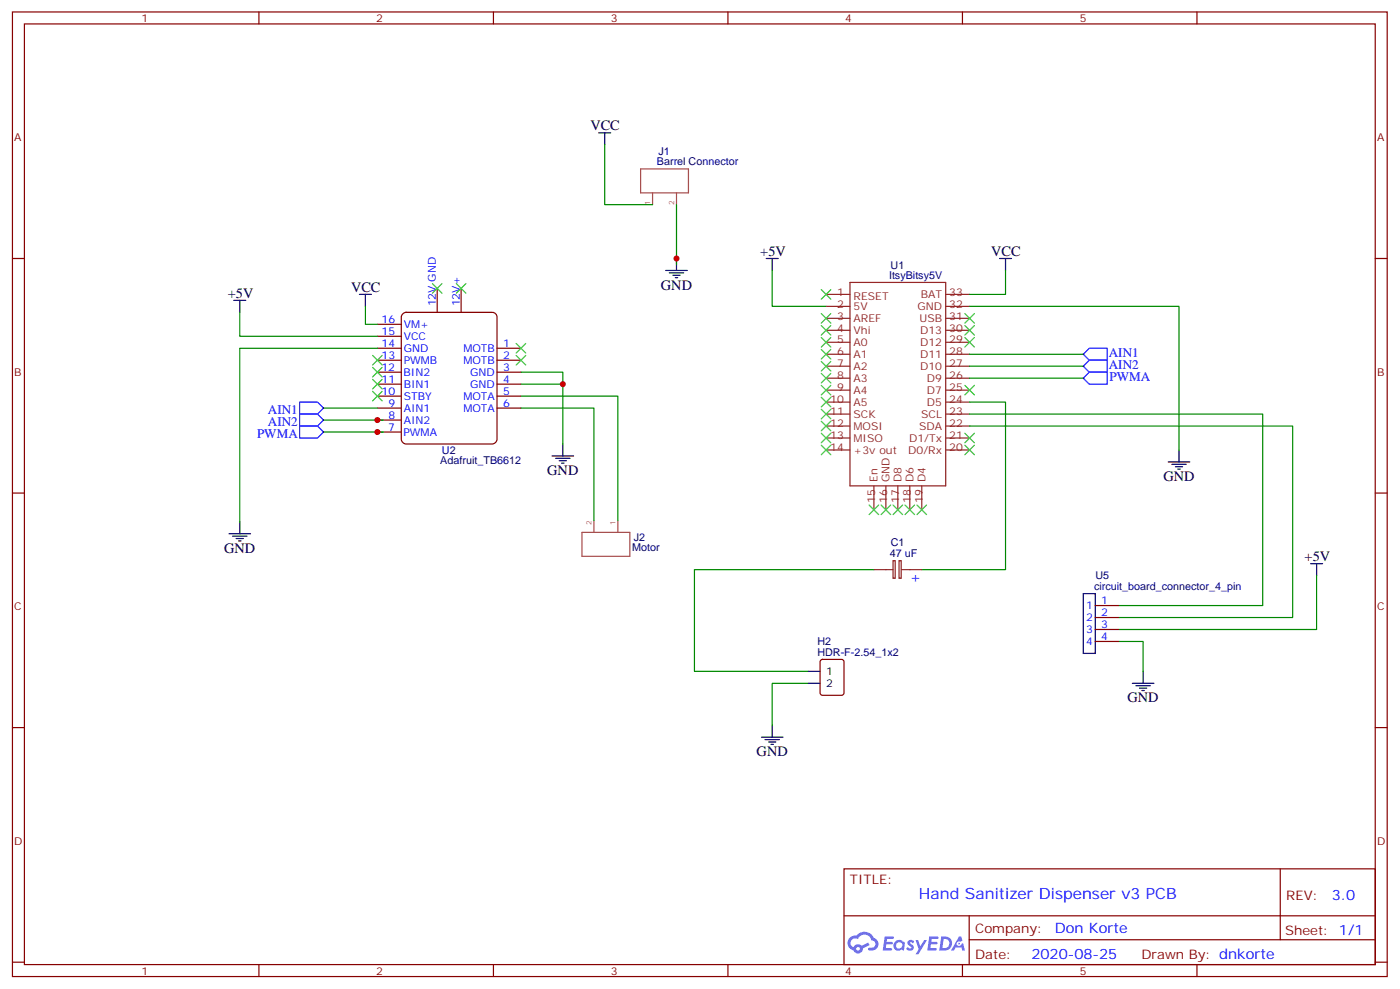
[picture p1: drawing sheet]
<svg xmlns="http://www.w3.org/2000/svg" width="413mm" height="292mm" viewBox="0 0 413 292" stroke-linecap="round" stroke-linejoin="round" font-family="sans-serif">
<g fill="none" stroke="#870000" stroke-width=".35">
<path d="M3.7 3.5h405.3v284.4h-405.3zM7.2 7.1h398.3v277.2h-398.3zM76.3 3.5v3.6M145.5 3.5v3.6M214.6 3.5v3.6M283.8 3.5v3.6M352.9 3.5v3.6M3.7 76.2h3.5M405.5 76.2h3.5M3.7 145.3h3.5M405.5 145.3h3.5M3.7 214.5h3.5"/>
<path d="M405.5 214.5h3.5M248.8 256.1h156.7v28.2h-156.7zM377.5 256.1v20.9M248.9 270h156.5M285.8 277h119.6M285.8 270v14.1M3.7 283.6h3.5M76.3 284.3v3.6M145.5 284.3v3.6M214.6 284.3v3.6M283.8 284.3v3.6M352.9 284.3v3.6"/>
<path d="M405.5 283.6h3.5"/>
</g>
<g fill="#5487ff">
<path d="M267.8 277.3a1.22 1.22 0 0 1 1.8 .3l-.4 .5a.47 .47 0 0 0-.4-.4 .47 .47 0 0 0-.5 .2l.2 .3a1.14 1.14 0 0 1 .8 1.7 1.14 1.14 0 0 1-2 0l-.2-.2 .5-.5 .7 .4a.29 .29 0 0 0 .4-.3 .29 .29 0 0 0-.3-.3 1.04 1.04 0 0 1-.6-1.7z"/>
<path d="M260.8 276h2.4l.3 .2-.1 .5-1.8 .1-.2 .8h1.6l.3 .4-.4 .4h-1.6l-.1 1.1h1.7l.2 .3-.2 .3-2.7 .1z"/>
<path d="M274 276h2.3l.4 .2-.2 .5-1.8 .1-.1 .8h1.5l.3 .4-.3 .4h-1.6l-.2 1.1h1.7l.2 .3-.2 .3-2.6 .1z"/>
<path d="M282.7 276.1h.7l.4 1.2-.6 .3a.69 .69 0 0 0-1.1 .3 .69 .69 0 0 0 .5 1 .69 .69 0 0 0 .9-.7l.4-.2 .6 2.2h-.8l-.2-.9h-1.7l-.5 .9h-.9z"/>
<path d="M270 277.1h.7l.7 1.8 1.1-1.8h.8l-2.5 4.2h-.9l1-1.5z"/>
<path d="M277.5 276.1l-.6 4.1h1.4a2.11 2.11 0 0 0 2.4-2.1 2.11 2.11 0 0 0-2.5-2zM278.2 276.8a1.39 1.39 0 0 1 1.7 1.4 1.39 1.39 0 0 1-1.8 1.3h-.2z"/>
<path d="M263.8 277.7a1.54 1.54 0 0 0 0 2.1 1.54 1.54 0 0 0 2.1 .2l.6 .2 .3-2.3-.1-.2-.5-.1a1.49 1.49 0 0 0-2.4 .1zM264.1 278.7a.95 .95 0 0 1 1.9 0 .95 .95 0 0 1-1.9 0z"/>
<path d="M250.6 276.4a2.18 2.18 0 0 0 1 3.7 1.44 1.44 0 0 0 1.7 1 1.44 1.44 0 0 0 1.1-1.5l2-1-.4-.8-1.9 1a1.47 1.47 0 0 0-2.5 .4 1.39 1.39 0 0 1-.6-1.9 1.39 1.39 0 0 1 2-.5 2.12 2.12 0 0 1 2.1-1.3 2.12 2.12 0 0 1 1.9 1.7 1.14 1.14 0 0 1 1.1 1.4 1.14 1.14 0 0 1-1.6 .8 .43 .43 0 0 0-.6 .3 .43 .43 0 0 0 .4 .5 1.98 1.98 0 0 0 2.6-1.2 1.98 1.98 0 0 0-1.3-2.5 3.1 3.1 0 0 0-5.2-.7l-.9 .1zM252.4 279.7a.55 .55 0 0 1 1.1 0 .55 .55 0 0 1-1.1 0z"/>
<circle cx="282.8" cy="278.1" r=".26"/>
</g>
<g fill="none" stroke="#8c2424" stroke-width=".35">
<path d="M243.6 97.4h7M243.6 93.8h7M243.6 90.3h7M243.6 86.8h7M250.6 83.3h28.2v59.9h-28.2zM278.8 97.4h7.1M278.8 93.8h7.1M278.8 90.3h7.1M278.8 86.8h7.1M243.6 100.9h7M243.6 104.4h7M243.6 107.9h7"/>
<path d="M243.6 111.5h7M243.6 115h7M243.6 118.5h7M278.8 100.9h7.1M278.8 104.4h7.1M278.8 107.9h7.1M278.8 111.5h7.1M278.8 115h7.1M278.8 118.5h7.1M243.6 122.1h7M243.6 125.6h7M243.6 129.1h7"/>
<path d="M243.6 132.6h7M278.8 122.1h7.1M278.8 125.6h7.1M278.8 129.1h7.1M278.8 132.6h7.1M257.7 143.2v7.1M261.2 143.2v7.1M264.7 143.2v7.1M268.3 143.2v7.1M271.8 143.2v7.1"/>
</g>
<path d="M118.6 92.7l1.1-.6h25.4a1.41 1.41 0 0 1 1.4 1.4v36a1.51 1.51 0 0 1-1.4 1.4h-25.4a1.51 1.51 0 0 1-1.4-1.4v-36z" fill="#fff" stroke="#800000" stroke-width=".35"/>
<g fill="none" stroke="#870000" stroke-width=".35">
<path d="M111.3 99.1h7M111.3 95.6h7M128.9 85v7.1M136 85v7.1M111.3 102.7h7M111.3 106.2h7M111.3 109.7h7M111.3 113.2h7M111.3 116.8h7M146.5 102.7h7.1M146.5 106.2h7.1M146.5 109.7h7.1"/>
<path d="M146.5 113.2h7.1M146.5 116.8h7.1M111.3 127.4h7M111.3 123.8h7M111.3 120.3h7M146.5 120.3h7.1M322.9 178.5h7.1M242 194.6l.5-.2h5.6l.7 .4v9.5l-.4 .6-5.9 .1-.7-.5v-9.4zM322.9 182h7.1M322.9 185.6h7.1M322.9 189.1h7.1"/>
</g>
<g fill="none" stroke="#000" stroke-width=".35">
<path d="M176.5 39.2h3.6M178.3 39.2v3.5M196.3 79.7h6.3M199.5 76.2v3.5M225.9 76.2h3.5M227.7 76.2v3.5M294.7 76.2h3.5M296.5 76.2v3.5M68.9 88.5h3.6M70.7 88.5v3.6M106 86.8h3.5M107.7 86.8v3.5"/>
<path d="M197.3 80.4h4.3M198.4 81.1h2.1M199.1 81.8h.7M162.8 134.4h6.3M163.8 135.1h4.3M164.9 135.8h2.1M165.6 136.5h.7M165.9 130.9v3.5M344.5 136.2h6.3M345.5 136.9h4.2M346.6 137.6h2.1M347.3 138.3h.7"/>
<path d="M347.6 132.6v3.6M67.5 157.3h6.4M68.6 158h4.2M69.6 158.8h2.2M70.3 159.5h.7M70.7 153.8v3.5M319.4 175h3.5v17.6h-3.5zM386.4 166.2h3.6M388.2 166.2v3.5M238.3 197.9h3.5M337 197.9v3.5M224.5 217.3h6.4"/>
<path d="M225.6 218h4.2M226.6 218.7h2.1M227.3 219.4h.7M227.7 213.8v3.5M238.3 201.4h3.5M333.9 201.4h6.3M334.9 202.1h4.3M336 202.8h2.1M336.7 203.6h.7"/>
</g>
<path d="M188.9 49.8h14.1v7.1h-14.1zM192.4 56.9v3.4M199.5 56.9v3.4M171.6 156.9h14.1v7.1h-14.1zM175.1 153.5v3.4M182.2 153.5v3.4" fill="none" stroke="#a64a4a" stroke-width=".35"/>
<g fill="none" stroke="#008700" stroke-width=".35">
<path d="M178.3 42.7v17.6h14.1M199.5 60.3v17.7M227.7 79.7v10.6h15.9M296.5 79.7v7.1h-10.6M70.7 92.1v7h40.6M107.7 90.3v5.3h3.6M285.9 90.3h61.7v42.3M111.3 102.7h-40.6v51.1M153.6 109.7h12.3v21.2M153.6 116.8h28.6v36.7M153.6 113.2h12.3M285.9 118.5h10.6v49.4h-24.7"/>
<path d="M285.9 111.5h33.5M285.9 107.9h33.5M285.9 104.4h33.5M95.4 127.4h17.6M95.4 123.8h17.6M95.4 120.3h15.9M153.6 120.3h21.5v33.2M285.9 125.6h95.2v56.4h-51.1M285.9 122.1h86.4v56.4h-42.3M257.7 167.9h-52.9v30h33.5M388.2 169.7v15.9h-58.2M330 189.1h7v8.8"/>
<path d="M238.3 201.4h-10.6v12.4"/>
</g>
<path d="M88.3 118.5h5.3l1.8 1.8-1.8 1.8h-5.3zM321.2 109.7h5.3v3.5h-5.3l-1.8-1.7zM321.2 106.2h5.3v3.5h-5.3l-1.8-1.8zM321.2 102.7h5.3v3.5h-5.3l-1.8-1.8zM88.3 125.6h5.3l1.8 1.8-1.8 1.7h-5.3zM88.3 122.1h5.3l1.8 1.7-1.8 1.8h-5.3z" fill="none" stroke="#00f" stroke-width=".35"/>
<g fill="none" stroke="#3c3" stroke-width=".35">
<path d="M127.5 83.6l2.8 2.8M130.3 83.6l-2.8 2.8M134.5 83.6l2.9 2.8M137.4 83.6l-2.9 2.8M242.1 85.4l2.9 2.8M242.1 92.4l2.9 2.8M242.1 96l2.9 2.8M242.1 99.5l2.9 2.8M245 85.4l-2.9 2.8M245 92.4l-2.9 2.8M245 96l-2.9 2.8M245 99.5l-2.9 2.8"/>
<path d="M284.5 99.5l2.8 2.8M284.5 96l2.8 2.8M284.5 92.4l2.8 2.8M287.3 99.5l-2.8 2.8M287.3 96l-2.8 2.8M287.3 92.4l-2.8 2.8M109.9 104.8l2.8 2.8M109.9 108.3l2.8 2.8M109.9 111.8l2.8 2.9M109.9 115.4l2.8 2.8M112.7 104.8l-2.8 2.8M112.7 108.3l-2.8 2.8"/>
<path d="M112.7 111.8l-2.8 2.9M112.7 115.4l-2.8 2.8M152.2 101.2l2.8 2.9M152.2 104.8l2.8 2.8M155 101.2l-2.8 2.9M155 104.8l-2.8 2.8M242.1 103l2.9 2.8M242.1 106.5l2.9 2.9M242.1 110.1l2.9 2.8M242.1 113.6l2.9 2.8M242.1 117.1l2.9 2.8M245 103l-2.9 2.8"/>
<path d="M245 106.5l-2.9 2.9M245 110.1l-2.9 2.8M245 113.6l-2.9 2.8M245 117.1l-2.9 2.8M284.5 113.6l2.8 2.8M287.3 113.6l-2.8 2.8M242.1 120.7l2.9 2.8M242.1 124.2l2.9 2.8M242.1 127.7l2.9 2.8M242.1 131.2l2.9 2.9M245 120.7l-2.9 2.8M245 124.2l-2.9 2.8"/>
<path d="M245 127.7l-2.9 2.8M245 131.2l-2.9 2.9M284.5 131.2l2.8 2.9M284.5 127.7l2.8 2.8M287.3 127.7l-2.8 2.8M287.3 131.2l-2.8 2.9M256.3 148.9l2.8 2.8M259.1 148.9l-2.8 2.8M259.8 148.9l2.8 2.8M262.6 148.9l-2.8 2.8M263.3 148.9l2.8 2.8M266.1 148.9l-2.8 2.8"/>
<path d="M266.8 148.9l2.9 2.8M269.7 148.9l-2.9 2.8M270.4 148.9l2.8 2.8M273.2 148.9l-2.8 2.8"/>
</g>
<path d="M257.7 167.9h5.6M263.3 165.3h.6v5.2h-.6zM265.1 165.3h.6v5.2h-.6zM265.8 167.9h6" fill="none" stroke="#8c2424" stroke-width=".35"/>
<g fill="#c00">
<circle cx="199.5" cy="76.2" r=".88"/>
<circle cx="111.3" cy="123.8" r=".88"/>
<circle cx="111.3" cy="127.4" r=".88"/>
<circle cx="165.9" cy="113.2" r=".88"/>
</g>
<text font-size="4.6" fill="#00f" x="270.9" y="265.1">Hand Sanitizer Dispenser v3 PCB</text>
<g font-size="4.2">
<text x="174.1" y="38.5">VCC</text>
<text x="224.2" y="75.5">+5V</text>
<text x="292.2" y="75.5">VCC</text>
<text x="67.2" y="87.8">+5V</text>
<text x="103.5" y="86.1">VCC</text>
<text x="194.9" y="85.4">GND</text>
<text x="161.4" y="140.1">GND</text>
<text x="343" y="141.8">GND</text>
<text x="66.1" y="163">GND</text>
<text x="384.7" y="165.5">+5V</text>
<text x="332.5" y="207.1">GND</text>
<text x="223.1" y="223">GND</text>
</g>
<g font-size="4.2" fill="#00f">
<text x="268.3" y="171.5">+</text>
<text x="392.6" y="265.4">3.0</text>
<text x="311" y="274.9">Don Korte</text>
<text x="304.1" y="282.7">2020-08-25</text>
</g>
<g font-size="3.9" fill="#00f">
<text x="326.9" y="105.2">AIN1</text>
<text x="326.9" y="108.7">AIN2</text>
<text x="327.1" y="112.2">PWMA</text>
<text x="79" y="125.6">AIN2</text>
<text x="79" y="122.1">AIN1</text>
<text x="75.8" y="129.1">PWMA</text>
</g>
<g font-size="3.9" fill="#800">
<text x="250.6" y="260.7">TITLE:</text>
<text x="379.2" y="265.4">REV:</text>
<text x="287.5" y="274.9">Company:</text>
<text x="378.9" y="275.5">Sheet: 1/1</text>
<text x="287.5" y="282.6">Date:</text>
<text x="336.6" y="282.7">Drawn By: dnkorte</text>
</g>
<g font-size="3.2" fill="#800">
<text x="41.8" y="6.5">1</text>
<text x="110.9" y="6.5">2</text>
<text x="180.1" y="6.5">3</text>
<text x="249.2" y="6.5">4</text>
<text x="318.3" y="6.5">5</text>
<text x="4.2" y="41.6">A</text>
<text x="406" y="41.6">A</text>
<text x="4.2" y="110.8">B</text>
<text x="406" y="110.8">B</text>
<text x="4.2" y="179.9">C</text>
<text x="406" y="179.9">C</text>
<text x="4.2" y="249.1">D</text>
<text x="406" y="249.1">D</text>
<text x="41.8" y="287.3">1</text>
<text x="110.9" y="287.3">2</text>
<text x="180.1" y="287.3">3</text>
<text x="249.2" y="287.3">4</text>
<text x="318.3" y="287.3">5</text>
</g>
<g font-size="3.2" fill="#000080">
<text x="194.2" y="45.8">J1</text>
<text x="193.7" y="48.7">Barrel Connector</text>
<text x="262.1" y="82.2">ItsyBitsy5V</text>
<text x="262.6" y="79.3">U1</text>
<text x="129.8" y="136.6">Adafruit_TB6612</text>
<text x="130.3" y="133.7">U2</text>
<text x="186.9" y="159.5">J2</text>
<text x="262.7" y="161">C1</text>
<text x="186.4" y="162.5">Motor</text>
<text x="262.4" y="164.2">47 uF</text>
<text x="322.6" y="173.9">circuit_board_connector_4_pin</text>
<text x="323" y="170.7">U5</text>
<text x="241" y="190.1">H2</text>
<text x="241" y="193.3">HDR-F-2.54_1x2</text>
</g>
<g font-size="3.2" fill="#8d2323">
<text x="246.8" y="87.1">1</text>
<text x="251.7" y="88.5">RESET</text>
<text x="271.5" y="87.8">BAT</text>
<text x="279.9" y="87.1">33</text>
<text x="246.8" y="94.2">3</text>
<text x="246.8" y="90.7">2</text>
<text x="251.7" y="94.9">AREF</text>
<text x="251.7" y="91.4">5V</text>
<text x="270.5" y="91.4">GND</text>
<text x="271.1" y="94.9">USB</text>
<text x="279.9" y="90.7">32</text>
<text x="279.9" y="94.2">31</text>
<text x="246.8" y="101.2">5</text>
<text x="246.8" y="97.7">4</text>
<text x="251.7" y="102">A0</text>
<text x="251.7" y="98.4">Vhi</text>
<text x="271.3" y="102">D12</text>
<text x="271.3" y="98.4">D13</text>
<text x="279.9" y="101.2">29</text>
<text x="279.9" y="97.7">30</text>
<text x="246.8" y="104.8">6</text>
<text x="251.7" y="105.5">A1</text>
<text x="271.3" y="105.5">D11</text>
<text x="279.9" y="104.8">28</text>
<text x="246.8" y="108.3">7</text>
<text x="246.8" y="111.8">8</text>
<text x="251.7" y="109">A2</text>
<text x="251.7" y="112.5">A3</text>
<text x="271.3" y="109">D10</text>
<text x="273.3" y="112.5">D9</text>
<text x="279.9" y="108.3">27</text>
<text x="279.9" y="111.8">26</text>
<text x="244.8" y="118.9">10</text>
<text x="246.8" y="115.4">9</text>
<text x="251.7" y="116.1">A4</text>
<text x="251.7" y="119.6">A5</text>
<text x="273.3" y="119.6">D5</text>
<text x="273.3" y="116.1">D7</text>
<text x="279.9" y="118.9">24</text>
<text x="279.9" y="115.4">25</text>
<text x="244.8" y="122.4">11</text>
<text x="244.8" y="125.9">12</text>
<text x="251.7" y="123.1">SCK</text>
<text x="271.6" y="123.1">SCL</text>
<text x="279.9" y="122.4">23</text>
<text x="279.9" y="125.9">22</text>
<text x="244.8" y="129.5">13</text>
<text x="251.7" y="126.6">MOSI</text>
<text x="251.7" y="130.2">MISO</text>
<text x="268" y="130.2">D1/Tx</text>
<text x="271" y="126.6">SDA</text>
<text x="279.9" y="129.5">21</text>
<text x="244.8" y="133">14</text>
<text x="251.7" y="133.7">+3v out</text>
<text x="267.8" y="133.7">D0/Rx</text>
<text x="279.9" y="133">20</text>
<text x="258.7" y="142.2" transform="rotate(-90 258.7 142.2)">En</text>
<text x="262.3" y="142.2" transform="rotate(-90 262.3 142.2)">GND</text>
<text x="265.8" y="142.2" transform="rotate(-90 265.8 142.2)">D8</text>
<text x="269.3" y="142.2" transform="rotate(-90 269.3 142.2)">D6</text>
<text x="272.8" y="142.2" transform="rotate(-90 272.8 142.2)">D4</text>
<text x="258" y="148.3" transform="rotate(-90 258 148.3)">15</text>
<text x="261.5" y="148.3" transform="rotate(-90 261.5 148.3)">16</text>
<text x="265.1" y="148.3" transform="rotate(-90 265.1 148.3)">17</text>
<text x="268.6" y="148.3" transform="rotate(-90 268.6 148.3)">18</text>
<text x="272.1" y="148.3" transform="rotate(-90 272.1 148.3)">19</text>
</g>
<g font-size="3.2" fill="#00f">
<text x="112.5" y="95.2">16</text>
<text x="128.6" y="90.3" transform="rotate(-90 128.6 90.3)">12V GND</text>
<text x="135.6" y="90.3" transform="rotate(-90 135.6 90.3)">12V+</text>
<text x="112.5" y="98.8">15</text>
<text x="119" y="100.2">VCC</text>
<text x="119" y="96.7">VM+</text>
<text x="112.5" y="105.8">13</text>
<text x="112.5" y="102.3">14</text>
<text x="119" y="107.2">PWMB</text>
<text x="119" y="103.7">GND</text>
<text x="136.6" y="103.8">MOTB</text>
<text x="136.6" y="107.2">MOTB</text>
<text x="148.4" y="102.3">1</text>
<text x="148.4" y="105.8">2</text>
<text x="112.5" y="109.4">12</text>
<text x="112.5" y="112.9">11</text>
<text x="119" y="110.8">BIN2</text>
<text x="138.6" y="110.8">GND</text>
<text x="148.4" y="109.4">3</text>
<text x="148.4" y="112.9">4</text>
<text x="112.5" y="116.4">10</text>
<text x="114.5" y="119.9">9</text>
<text x="119" y="117.8">STBY</text>
<text x="119" y="114.3">BIN1</text>
<text x="136.6" y="117.8">MOTA</text>
<text x="138.6" y="114.3">GND</text>
<text x="148.4" y="116.4">5</text>
<text x="148.4" y="119.9">6</text>
<text x="114.5" y="123.5">8</text>
<text x="119" y="124.9">AIN2</text>
<text x="119" y="121.4">AIN1</text>
<text x="136.6" y="121.3">MOTA</text>
<text x="114.5" y="127">7</text>
<text x="119" y="128.4">PWMA</text>
<text x="320.2" y="179.6">1</text>
<text x="324.7" y="178.2">1</text>
<text x="320.2" y="183.1">2</text>
<text x="324.7" y="181.7">2</text>
<text x="324.7" y="185.2">3</text>
<text x="320.2" y="186.6">3</text>
<text x="320.2" y="190.1">4</text>
<text x="324.7" y="188.7">4</text>
</g>
<g font-size="3.2">
<text x="243.6" y="199">1</text>
<text x="243.6" y="202.5">2</text>
</g>
<g font-size="2.1" fill="#a54b4b">
<text x="191.7" y="60.3" transform="rotate(-90 191.7 60.3)">1</text>
<text x="198.8" y="60.3" transform="rotate(-90 198.8 60.3)">2</text>
<text x="174.4" y="154.8" transform="rotate(-90 174.4 154.8)">2</text>
<text x="181.5" y="154.8" transform="rotate(-90 181.5 154.8)">1</text>
</g>
</svg>
